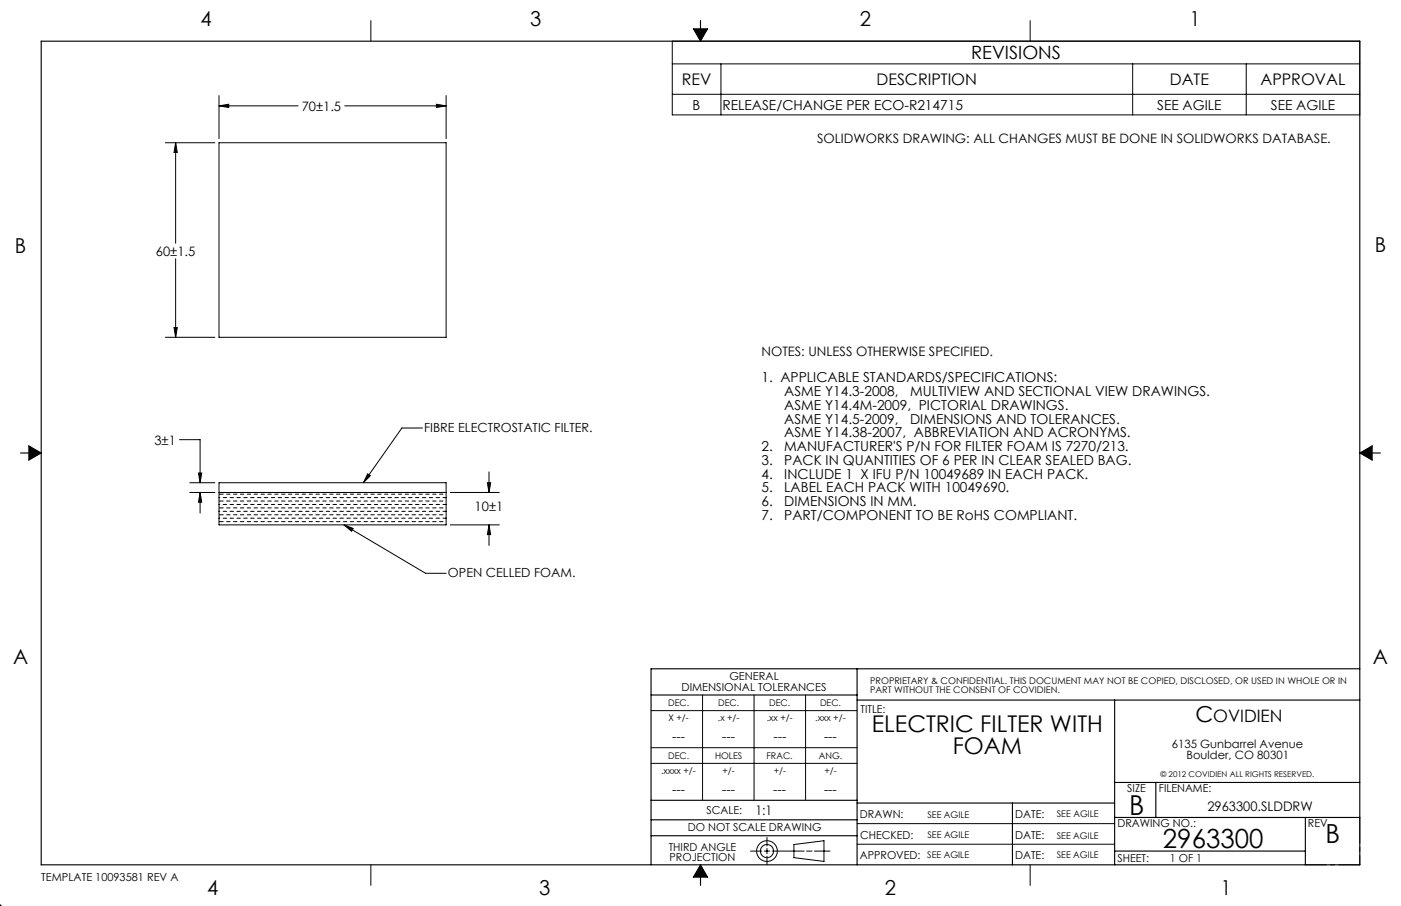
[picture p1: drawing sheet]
<svg xmlns="http://www.w3.org/2000/svg" width="432mm" height="279mm" viewBox="0 0 432 279" stroke-linecap="round" stroke-linejoin="round" font-family="sans-serif">
<g fill="none" stroke="#000" stroke-width=".31">
<path d="M114.3 6.3v6.4M207.2 12.7h211.9v22.7h-211.9zM207.2 19.7h211.9M213.7 8.9h4.4l-2.2 3.8zM222.2 19.7v15.7M317.5 6.3v6.4M349.1 19.7v15.7M384.1 19.7v15.7M67.5 32.6l3-.5v1zM67.5 29.5v13.3M67.5 32.6h24.4M106.3 32.6h31.2"/>
<path d="M134.5 32.1l3 .5-3 .5zM137.5 29.5v13.3M207.2 29.1h211.9M51 44h15.2M54.1 44l.5 3h-1zM54.1 44v31M67.5 44h70v60h-70zM54.1 79.8v24.2M51 104h15.2M53.6 101h1l-.5 3zM8.9 137.5l3.8 2.2-3.8 2.2zM55.3 135.6h6.4v13.3"/>
<path d="M130.2 132h-6.3l-11.9 16.9M419.1 139.7l3.8-2.2v4.4zM58.5 151.9h7.7M58.5 148.9h7.7M61.2 145.9h1l-.5 3zM61.7 151.9l.5 3h-1zM61.7 151.9v6.3M67.5 151.9h70M67.5 148.9h70v13h-70zM67.5 153.5h.2M67.5 155.6h.2M67.5 157.7h.2"/>
<path d="M67.5 159.8h.2M67.7 152.4h1.1M67.7 154.5h1.1M67.7 156.6h1.1M67.7 158.8h1.1M68.8 153.5h1M68.8 155.6h1M68.8 157.7h1M68.8 159.8h1M69.8 152.4h1.1M69.8 154.5h1.1M69.8 156.6h1.1"/>
<path d="M69.8 158.8h1.1M70.9 153.5h1.1M70.9 155.6h1.1M70.9 157.7h1.1M70.9 159.8h1.1M72 152.4h1M72 154.5h1M72 156.6h1M72 158.8h1M73 153.5h1.1M73 155.6h1.1M73 157.7h1.1"/>
<path d="M73 159.8h1.1M74.1 152.4h1M74.1 154.5h1M74.1 156.6h1M74.1 158.8h1M75.1 153.5h1.1M75.1 155.6h1.1M75.1 157.7h1.1M75.1 159.8h1.1M76.2 152.4h1.1M76.2 154.5h1.1M76.2 156.6h1.1"/>
<path d="M76.2 158.8h1.1M77.3 153.5h1M77.3 155.6h1M77.3 157.7h1M77.3 159.8h1M78.3 152.4h1.1M78.3 154.5h1.1M78.3 156.6h1.1M78.3 158.8h1.1M79.4 153.5h1M79.4 155.6h1M79.4 157.7h1"/>
<path d="M79.4 159.8h1M80.4 152.4h1.1M80.4 154.5h1.1M80.4 156.6h1.1M80.4 158.8h1.1M81.5 153.5h1M81.5 155.6h1M81.5 157.7h1M81.5 159.8h1M82.5 152.4h1.1M82.5 154.5h1.1M82.5 156.6h1.1"/>
<path d="M82.5 158.8h1.1M83.6 153.5h1.1M83.6 155.6h1.1M83.6 157.7h1.1M83.6 159.8h1.1M84.7 152.4h1M84.7 154.5h1M84.7 156.6h1M84.7 158.8h1M85.7 153.5h1.1M85.7 155.6h1.1M85.7 157.7h1.1"/>
<path d="M85.7 159.8h1.1M86.8 152.4h1M86.8 154.5h1M86.8 156.6h1M86.8 158.8h1M87.8 153.5h1.1M87.8 155.6h1.1M87.8 157.7h1.1M87.8 159.8h1.1M88.9 152.4h1.1M88.9 154.5h1.1M88.9 156.6h1.1"/>
<path d="M88.9 158.8h1.1M90 153.5h1M90 155.6h1M90 157.7h1M90 159.8h1M91 152.4h1.1M91 154.5h1.1M91 156.6h1.1M91 158.8h1.1M92.1 153.5h1M92.1 155.6h1M92.1 157.7h1"/>
<path d="M92.1 159.8h1M93.1 152.4h1.1M93.1 154.5h1.1M93.1 156.6h1.1M93.1 158.8h1.1M94.2 153.5h1M94.2 155.6h1M94.2 157.7h1M94.2 159.8h1M95.2 152.4h1.1M95.2 154.5h1.1M95.2 156.6h1.1"/>
<path d="M95.2 158.8h1.1M96.3 153.5h1.1M96.3 155.6h1.1M96.3 157.7h1.1M96.3 159.8h1.1M97.4 152.4h1M97.4 154.5h1M97.4 156.6h1M97.4 158.8h1M98.4 153.5h1.1M98.4 155.6h1.1M98.4 157.7h1.1"/>
<path d="M98.4 159.8h1.1M99.5 152.4h1M99.5 154.5h1M99.5 156.6h1M99.5 158.8h1M100.5 153.5h1.1M100.5 155.6h1.1M100.5 157.7h1.1M100.5 159.8h1.1M101.6 152.4h1.1M101.6 154.5h1.1M101.6 156.6h1.1"/>
<path d="M101.6 158.8h1.1M102.7 153.5h1M102.7 155.6h1M102.7 157.7h1M102.7 159.8h1M103.7 152.4h1.1M103.7 154.5h1.1M103.7 156.6h1.1M103.7 158.8h1.1M104.8 153.5h1M104.8 155.6h1M104.8 157.7h1"/>
<path d="M104.8 159.8h1M105.8 152.4h1.1M105.8 154.5h1.1M105.8 156.6h1.1M105.8 158.8h1.1M106.9 153.5h1M106.9 155.6h1M106.9 157.7h1M106.9 159.8h1M107.9 152.4h1.1M107.9 154.5h1.1M107.9 156.6h1.1"/>
<path d="M107.9 158.8h1.1M109 153.5h1.1M109 155.6h1.1M109 157.7h1.1M109 159.8h1.1M110.1 152.4h1M110.1 154.5h1M110.1 156.6h1M110.1 158.8h1M111.1 153.5h1.1M111.1 155.6h1.1M111.1 157.7h1.1"/>
<path d="M111.1 159.8h1.1M112.2 152.4h1M112.2 154.5h1M112.2 156.6h1M112.2 158.8h1M113.2 153.5h1.1M113.2 155.6h1.1M113.2 157.7h1.1M113.2 159.8h1.1M113.3 146.1l.8 .6-2.1 2.2zM114.3 152.4h1.1M114.3 154.5h1.1"/>
<path d="M114.3 156.6h1.1M114.3 158.8h1.1M115.4 153.5h1M115.4 155.6h1M115.4 157.7h1M115.4 159.8h1M116.4 152.4h1.1M116.4 154.5h1.1M116.4 156.6h1.1M116.4 158.8h1.1M117.5 153.5h1M117.5 155.6h1"/>
<path d="M117.5 157.7h1M117.5 159.8h1M118.5 152.4h1.1M118.5 154.5h1.1M118.5 156.6h1.1M118.5 158.8h1.1M119.6 153.5h1M119.6 155.6h1M119.6 157.7h1M119.6 159.8h1M120.6 152.4h1.1M120.6 154.5h1.1"/>
<path d="M120.6 156.6h1.1M120.6 158.8h1.1M121.7 153.5h1.1M121.7 155.6h1.1M121.7 157.7h1.1M121.7 159.8h1.1M122.8 152.4h1M122.8 154.5h1M122.8 156.6h1M122.8 158.8h1M123.8 153.5h1.1M123.8 155.6h1.1"/>
<path d="M123.8 157.7h1.1M123.8 159.8h1.1M124.9 152.4h1M124.9 154.5h1M124.9 156.6h1M124.9 158.8h1M125.9 153.5h1.1M125.9 155.6h1.1M125.9 157.7h1.1M125.9 159.8h1.1M127 152.4h1.1M127 154.5h1.1"/>
<path d="M127 156.6h1.1M127 158.8h1.1M128.1 153.5h1M128.1 155.6h1M128.1 157.7h1M128.1 159.8h1M129.1 152.4h1.1M129.1 154.5h1.1M129.1 156.6h1.1M129.1 158.8h1.1M130.2 153.5h1M130.2 155.6h1"/>
<path d="M130.2 157.7h1M130.2 159.8h1M131.2 152.4h1.1M131.2 154.5h1.1M131.2 156.6h1.1M131.2 158.8h1.1M132.3 153.5h1M132.3 155.6h1M132.3 157.7h1M132.3 159.8h1M133.3 152.4h1.1M133.3 154.5h1.1"/>
<path d="M133.3 156.6h1.1M133.3 158.8h1.1M134.4 153.5h1.1M134.4 155.6h1.1M134.4 157.7h1.1M134.4 159.8h1.1M135.5 152.4h1M135.5 154.5h1M135.5 156.6h1M135.5 158.8h1M136.5 153.5h1M136.5 155.6h1"/>
<path d="M136.5 157.7h1M136.5 159.8h1M138.8 151.9h15.1M150.2 148.9h1l-.5 3zM150.7 145.5v6.4M67.7 160.9h1.1M69.8 160.9h1.1M72 160.9h1M74.1 160.9h1M76.2 160.9h1.1M78.3 160.9h1.1M80.4 160.9h1.1"/>
<path d="M82.5 160.9h1.1M84.7 160.9h1M86.8 160.9h1M88.9 160.9h1.1M91 160.9h1.1M93.1 160.9h1.1M95.2 160.9h1.1M97.4 160.9h1M99.5 160.9h1M101.6 160.9h1.1M103.7 160.9h1.1M105.8 160.9h1.1"/>
<path d="M106 161.9l25.2 14.9h6.3M106 161.9l2.9 1.1-.6 .8zM107.9 160.9h1.1M110.1 160.9h1M112.2 160.9h1M114.3 160.9h1.1M116.4 160.9h1.1M118.5 160.9h1.1M120.6 160.9h1.1M122.8 160.9h1M124.9 160.9h1M127 160.9h1.1"/>
<path d="M129.1 160.9h1.1M131.2 160.9h1.1M133.3 160.9h1.1M135.5 160.9h1M138.8 161.9h15.1M150.7 161.9l.5 3h-1zM150.7 161.9v6.3M200.7 219.2h63.5M216.5 214.3v32.5M232.4 214.3v32.5M248.3 214.3v32.5M200.7 230.6h63.5"/>
<path d="M200.7 235.4h63.5M236.4 258.3v2.6M264.2 254h79.3M-.1 279.4h.6M0 279.4h.1M0 278.9v.5M.4 279l-.4 .4M114.3 266.7v6.3M215.9 266.7l2.2 3.8h-4.4zM231.3 262.5h3.5M235.6 262.5h1.6M236.4 261.6v1.7"/>
<path d="M236.4 264v2.7M238 262.5h9.8M244.7 260.4l9.3-1.1v6.4l-9.3-1.2zM248.6 262.5h1.7M251 262.5h4.8M264.2 260.3h79.3M317.5 266.7v6.3"/>
<circle cx="236.4" cy="262.5" r="2.02"/>
<circle cx="236.4" cy="262.5" r="3.2"/>
</g>
<g fill="none" stroke="#000" stroke-width=".35">
<path d="M12.7 12.7h406.4v254h-406.4zM215.9 6.3v6.4M6.3 139.7h6.4M419.1 139.7h6.3M200.7 214.3h63.5M264.2 215.9h154.9M264.2 206.2v60.5M343.5 215.9v50.8M419.1 206.2h-218.4v60.5M200.7 252.8h63.5M200.7 257.7h63.5M200.7 246.8h63.5"/>
<path d="M264.2 247.6h79.3M312 247.6v19.1M343.5 252.1h75.6M343.5 241.3h75.6M356.2 241.3v10.8M402.3 252.1v14.6M215.9 266.7v6.3M343.5 262.5h58.8"/>
</g>
<path d="M419.1 252.1v14.6" fill="none" stroke="#000" stroke-width=".31" stroke-dasharray="15.2 1.3 1.3 1.3" stroke-dashoffset="7.3"/>
<path d="M402.3 266.7h16.8" fill="none" stroke="#000" stroke-width=".31" stroke-dasharray="15.2 1.3 1.3 1.3" stroke-dashoffset="8.8"/>
<g fill="#000">
<path d="M67.5 32.6l3-.5v1zM134.5 32.1l3 .5-3 .5zM54.1 44l.5 3h-1zM53.6 101h1l-.5 3zM150.2 148.9h1l-.5 3zM150.7 161.9l.5 3h-1zM61.7 151.9l.5 3h-1zM61.2 145.9h1l-.5 3z"/>
<path d="M113.3 146.1l.8 .6-2.1 2.2zM106 161.9l2.9 1.1-.6 .8z"/>
</g>
<path d="M213.7 8.9l2.2 3.8v-3.8zM215.9 8.9v3.8l2.2-3.8zM419.1 139.7h3.8v-2.2zM419.1 139.7l3.8 2.2v-2.2zM215.9 266.7v3.8h2.2zM215.9 266.7l-2.2 3.8h2.2zM8.9 139.7v2.2l3.8-2.2zM8.9 137.5v2.2h3.8z" fill-rule="evenodd" fill="#000"/>
<text font-size="8.5" x="348" y="251.4">B</text>
<g font-size="8.1">
<text x="358.4" y="261.6">2963300</text>
<text x="408.6" y="259.9">B</text>
</g>
<g font-size="7.1">
<text x="268.7" y="225.7">ELECTRIC FILTER WITH</text>
<text x="293.6" y="232.6">FOAM</text>
</g>
<text font-size="6.8" x="368.4" y="222.8">C</text>
<g font-size="6.3">
<text x="61.8" y="8">4</text>
<text x="163.4" y="8">3</text>
<text x="265" y="8">2</text>
<text x="366.7" y="8">1</text>
<text x="4.6" y="77.9">B</text>
<text x="423.7" y="77.9">B</text>
<text x="4" y="204.9">A</text>
<text x="423.1" y="204.8">A</text>
<text x="63.9" y="276.1">4</text>
<text x="166.2" y="276.1">3</text>
<text x="272.7" y="276.1">2</text>
<text x="376.3" y="276.1">1</text>
</g>
<text font-size="5.6" x="299.3" y="18.3">REVISIONS</text>
<text font-size="5.3" x="373.9" y="222.8">OVIDIEN</text>
<g font-size="4.9">
<text x="210.1" y="26.2">REV</text>
<text x="270.1" y="26.2">DESCRIPTION</text>
<text x="360.6" y="26.2">DATE</text>
<text x="388.5" y="26.2">APPROVAL</text>
</g>
<g font-size="4.2">
<text x="213.5" y="33.8">B</text>
<text x="222.7" y="33.8">RELEASE/CHANGE PER ECO-R214715</text>
<text x="356.7" y="33.8">SEE AGILE</text>
<text x="391.7" y="33.8">SEE AGILE</text>
<text x="234.7" y="118">1. APPLICABLE STANDARDS/SPECIFICATIONS:</text>
<text x="241.7" y="122.2">ASME Y14.3-2008,</text>
<text x="280.5" y="122.2">MULTIVIEW AND SECTIONAL VIEW DRAWINGS.</text>
<text x="241.7" y="126.4">ASME Y14.4M-2009, PICTORIAL DRAWINGS.</text>
<text x="241.7" y="130.7">ASME Y14.5-2009,</text>
<text x="280.5" y="130.7">DIMENSIONS AND TOLERANCES.</text>
<text x="241.7" y="134.9">ASME Y14.38-2007, ABBREVIATION AND ACRONYMS.</text>
<text x="234.7" y="139.1">2.</text>
<text x="234.7" y="143.4">3.</text>
<text x="241.7" y="143.4">PACK IN QUANTITIES OF 6 PER IN CLEAR SEALED BAG.</text>
<text x="241.7" y="139.1">MANUFACTURER'S P/N FOR FILTER FOAM IS 7270/213.</text>
<text x="234.7" y="147.6">4.</text>
<text x="241.7" y="147.6">INCLUDE 1 X IFU P/N 10049689 IN EACH PACK.</text>
<text x="234.7" y="151.8">5.</text>
<text x="241.7" y="151.8">LABEL EACH PACK WITH 10049690.</text>
<text x="234.7" y="156.1">6.</text>
<text x="234.7" y="160.3">7.</text>
<text x="241.7" y="160.3">PART/COMPONENT TO BE RoHS COMPLIANT.</text>
<text x="241.7" y="156.1">DIMENSIONS IN MM.</text>
</g>
<g font-size="4.1">
<text x="207.2" y="228.4">---</text>
<text x="222.6" y="228.5">---</text>
<text x="238.4" y="228.5">---</text>
<text x="254" y="228.4">---</text>
<text x="207.2" y="245">---</text>
<text x="222.6" y="244.9">---</text>
<text x="238.3" y="244.9">---</text>
<text x="254" y="245">---</text>
<text x="232.9" y="251.3">1:1</text>
<text x="372.2" y="250.1">2963300.SLDDRW</text>
</g>
<g font-size="4">
<text x="93" y="34.2">70±1.5</text>
<text x="251.9" y="44.1">SOLIDWORKS DRAWING: ALL CHANGES MUST BE DONE IN SOLIDWORKS DATABASE.</text>
<text x="48" y="78.9">60±1.5</text>
<text x="234.7" y="109.8">NOTES: UNLESS OTHERWISE SPECIFIED.</text>
<text x="47.6" y="137.1">3±1</text>
<text x="146.3" y="157.6">10±1</text>
</g>
<g font-size="3.9">
<text x="130.7" y="133.3">FIBRE ELECTROSTATIC FILTER.</text>
<text x="138.1" y="177.9">OPEN CELLED FOAM.</text>
</g>
<g font-size="3.5">
<text x="361.1" y="230.5">6135 Gunbarrel Avenue</text>
<text x="365.7" y="234.1">Boulder, CO 80301</text>
</g>
<g font-size="3.4">
<text x="224.8" y="209.6">GENERAL</text>
<text x="210.1" y="213.1">DIMENSIONAL TOLERANCES</text>
<text x="265.2" y="219.7">TITLE:</text>
<text x="347.4" y="244.3">SIZE</text>
<text x="357.2" y="244.3">FILENAME:</text>
<text x="217.7" y="251.2">SCALE:</text>
<text x="212" y="256.3">DO NOT SCALE DRAWING</text>
<text x="265" y="252.4">DRAWN:</text>
<text x="312.9" y="252.4">DATE:</text>
<text x="344.4" y="254.9">DRAWING NO.:</text>
<text x="403.1" y="254.9">REV</text>
<text x="206.1" y="262.4">THIRD ANGLE</text>
<text x="265.1" y="258.7">CHECKED:</text>
<text x="312.9" y="258.7">DATE:</text>
<text x="206.4" y="265.6">PROJECTION</text>
<text x="265" y="264.9">APPROVED:</text>
<text x="312.9" y="264.8">DATE:</text>
<text x="344.4" y="265.9">SHEET:</text>
<text x="360.6" y="265.9">1 OF 1</text>
<text x="12.7" y="271.7">TEMPLATE 10093581 REV A</text>
</g>
<g font-size="2.8">
<text x="268.2" y="210.9">PROPRIETARY &amp; CONFIDENTIAL. THIS DOCUMENT MAY NOT BE COPIED, DISCLOSED, OR USED IN WHOLE OR IN</text>
<text x="268.2" y="213.7">PART WITHOUT THE CONSENT OF COVIDIEN.</text>
<text x="205.9" y="217.8">DEC.</text>
<text x="221.3" y="217.8">DEC.</text>
<text x="237.1" y="217.8">DEC.</text>
<text x="252.7" y="217.8">DEC.</text>
<text x="206" y="222.4">X +/-</text>
<text x="221.3" y="222.4">.x +/-</text>
<text x="236.3" y="222.4">.xx +/-</text>
<text x="251.3" y="222.4">.xxx +/-</text>
<text x="205.9" y="234">DEC.</text>
<text x="220.4" y="233.9">HOLES</text>
<text x="236.3" y="233.9">FRAC.</text>
<text x="252.4" y="233.9">ANG.</text>
<text x="203.8" y="238.7">.xxxx +/-</text>
<text x="222.7" y="238.7">+/-</text>
<text x="238.5" y="238.7">+/-</text>
<text x="254.1" y="238.7">+/-</text>
<text x="285.8" y="252.2">SEE AGILE</text>
<text x="325.7" y="252.1">SEE AGILE</text>
<text x="285.9" y="258.3">SEE AGILE</text>
<text x="325.7" y="258.6">SEE AGILE</text>
<text x="285.8" y="264.7">SEE AGILE</text>
<text x="325.7" y="264.5">SEE AGILE</text>
</g>
<text font-size="2.5" x="357.7" y="239.6">© 2012 COVIDIEN ALL RIGHTS RESERVED.</text>
</svg>
